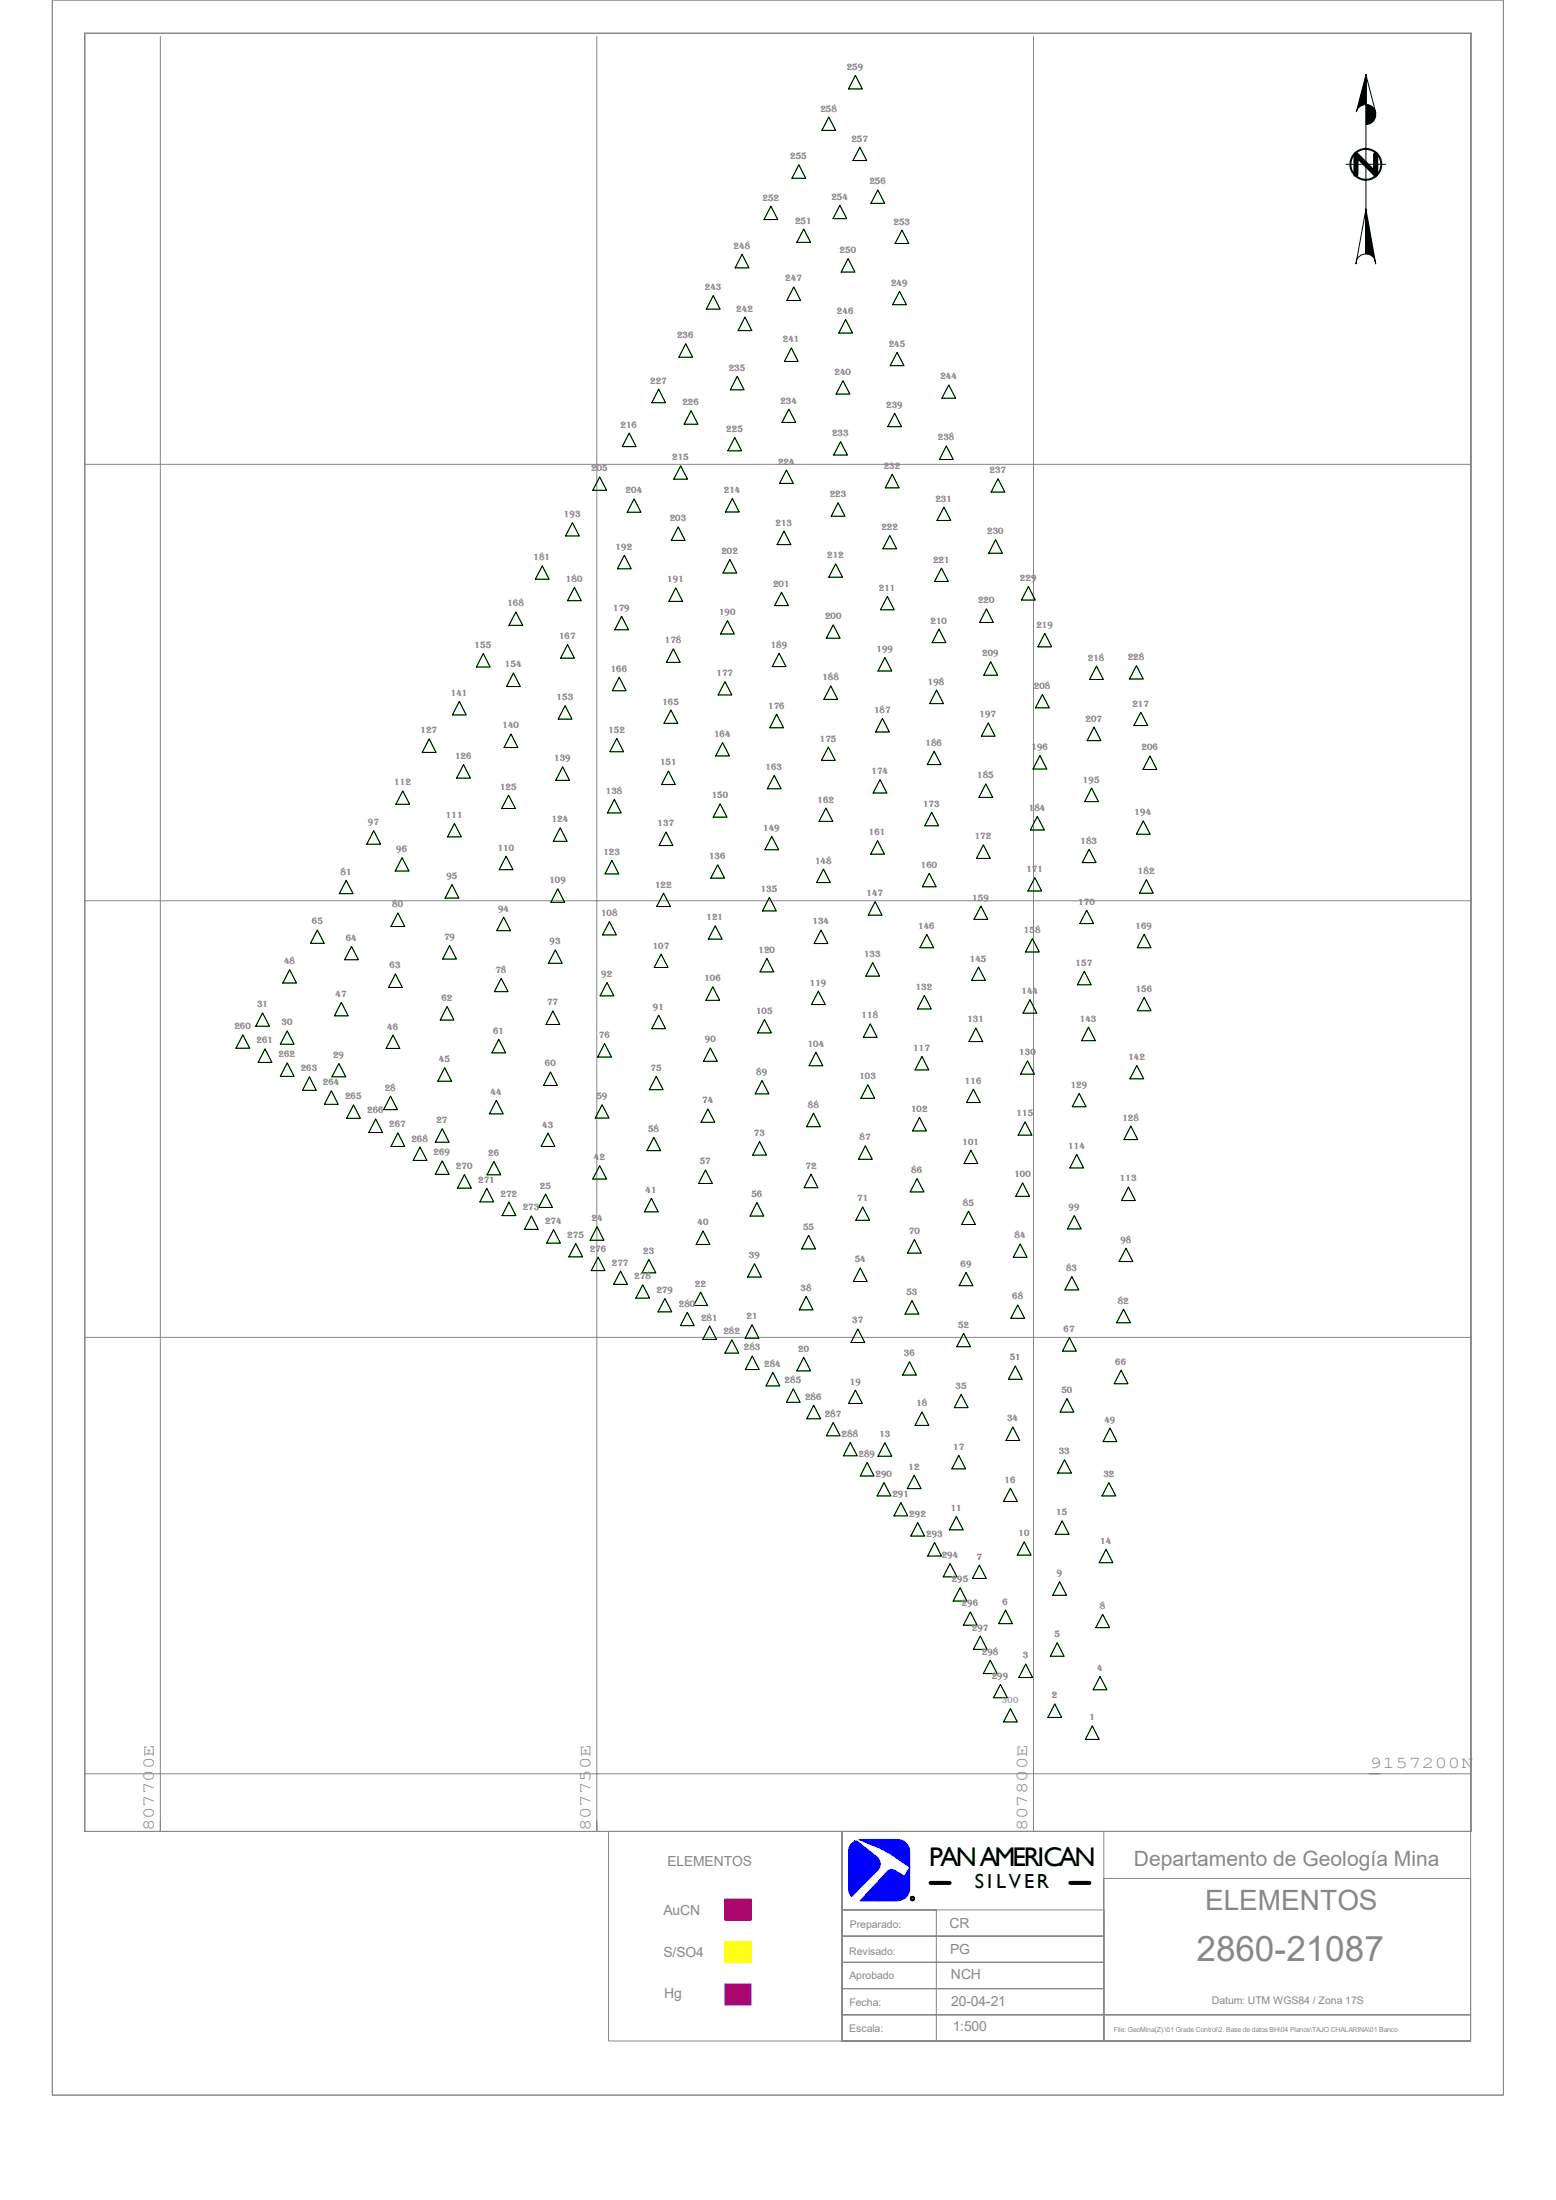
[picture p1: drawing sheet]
<svg xmlns="http://www.w3.org/2000/svg" width="297mm" height="420mm" viewBox="0 0 297 420" stroke-linecap="round" stroke-linejoin="round" font-family="sans-serif">
<g fill="#000" stroke="#000" stroke-width=".19">
<path d="M260.7 20a1.91 1.91 0 0 1 1.9 1.9 1.91 1.91 0 0 1-1.9 1.9z" fill-rule="evenodd"/>
<path d="M260.7 14.3l-.1 5.7a1.8 1.8 0 0 0-1.7 1.3z" fill-rule="evenodd"/>
<path d="M260.7 39.9l1.9 10.5-.2-.8a1.94 1.94 0 0 0-1.7-1.1z" fill-rule="evenodd"/>
</g>
<path d="M138.3 378.7h5.1v4.1h-5.1z" fill-rule="evenodd" fill="#f0f" stroke="#f0f" stroke-width=".19"/>
<path d="M138.3 370.6h5.1v4.1h-5.1z" fill-rule="evenodd" fill="#ff0" stroke="#ff0" stroke-width=".19"/>
<path d="M138.3 362.5h5.1v4.1h-5.1z" fill-rule="evenodd" fill="#f00" stroke="#f00" stroke-width=".19"/>
<g fill="#00f" stroke="#00f" stroke-width=".19">
<path d="M162.5 352l.7-.5h.5l3.7 3a1.76 1.76 0 0 1 .3 2.3l-5.2 5.2a2.42 2.42 0 0 1-.5-1.5v-6.9a2.22 2.22 0 0 1 .5-1.6z" fill-rule="evenodd"/>
<path d="M164 351.2h7.2a2.36 2.36 0 0 1 2.5 2.4v6.9a2.36 2.36 0 0 1-2.5 2.4h-7l5-5.4a1.18 1.18 0 0 1 1.7-.3l1.7 1 1.1-1.8-3.2-2.1-1.8-1.1z" fill-rule="evenodd"/>
</g>
<g fill="none" stroke="#888" stroke-width=".19">
<path d="M10 0h277v400h-277zM16.2 6.4h264.5v343.2h-264.5zM16.2 6.3h264.6v343.3h-264.6zM30.6 6.9v342.7M113.9 6.9v342.7M197.3 6.9v342.7M16.2 88.6h264.4M16.2 172h264.4M16.2 255.3h264.4M16.2 338.6h264.4M116.2 349.6h44.5v40h-44.5zM160.7 349.6h120v40h-120z"/>
<path d="M160.7 349.6h50v40h-50zM210.7 358.6h70v26h-70zM160.7 379.6h50v5h-50zM160.7 374.6h50v5h-50zM160.7 369.6h50v5h-50zM160.7 364.6h50v5h-50zM160.7 364.6h18v25h-18zM160.7 384.6h50v5h-50zM210.7 384.6h70v5h-70z"/>
</g>
<g fill="none" stroke="#000" stroke-width=".19">
<path d="M260.7 14.3l1.9 7.2a1.87 1.87 0 0 0-1.9-1.5zM260.7 14.3v34.2M256.9 31.4h7.6M260.7 39.9l-.1 8.6a1.93 1.93 0 0 0-1.6 1.1l-.2 .8z"/>
<circle cx="260.7" cy="31.4" r="3"/>
<circle cx="260.7" cy="31.4" r="2.84"/>
</g>
<path d="M262.6 29.5v3.8l-3.8-3.8v3.8" fill="none" stroke="#000" stroke-width=".97"/>
<circle cx="174.2" cy="362.5" r=".32" fill="none" stroke="#000" stroke-width=".38"/>
<g fill="none" stroke="#0f0" stroke-width=".19">
<path d="M163.3 14.4l1.3 2.6h-2.6zM147.2 39.4l1.3 2.5h-2.7zM152.5 31.5l1.3 2.5h-2.6zM158.2 22.4l1.3 2.5h-2.6zM160.3 39.2l1.3 2.5h-2.6zM164.1 28.1l1.3 2.5h-2.6zM167.6 36.3l1.3 2.5h-2.7zM136.1 56.4l1.4 2.6h-2.7zM141.6 48.6l1.4 2.5h-2.7zM151.5 54.8l1.3 2.6h-2.6zM153.4 43.7l1.3 2.6h-2.6zM161.9 49.4l1.3 2.5h-2.6z"/>
<path d="M171.7 55.6l1.3 2.6h-2.6zM172.2 43.9l1.3 2.6h-2.6zM125.7 74.3l1.3 2.6h-2.6zM130.9 65.6l1.3 2.6h-2.6zM131.9 78.4l1.3 2.6h-2.6zM140.7 71.8l1.3 2.6h-2.6zM142.2 60.5l1.3 2.6h-2.6zM150.6 78.1l1.3 2.5h-2.6zM151 66.4l1.4 2.6h-2.7zM160.9 72.7l1.3 2.5h-2.6zM161.4 61l1.3 2.6h-2.6zM170.8 78.9l1.3 2.5h-2.6z"/>
<path d="M171.2 67.3l1.4 2.5h-2.7zM181.1 73.5l1.3 2.5h-2.6zM109.3 99.8l1.3 2.5h-2.7zM114.5 91.1l1.3 2.5h-2.6zM120.1 82.7l1.3 2.6h-2.6zM121 95.3l1.3 2.5h-2.6zM129.9 88.9l1.3 2.6h-2.6zM139.8 95.2l1.3 2.5h-2.6zM140.3 83.5l1.3 2.6h-2.7zM150.1 89.7l1.3 2.6h-2.6zM160 96l1.3 2.6h-2.6zM160.4 84.3l1.4 2.6h-2.7z"/>
<path d="M170.3 90.6l1.3 2.5h-2.6zM180.2 96.8l1.3 2.6h-2.6zM180.6 85.1l1.3 2.6h-2.6zM190.5 91.4l1.3 2.5h-2.6zM98.5 116.8l1.3 2.6h-2.6zM103.5 108l1.3 2.6h-2.6zM109.6 112.1l1.4 2.6h-2.7zM118.7 117.6l1.3 2.6h-2.7zM119.2 106l1.3 2.6h-2.6zM129 112.2l1.3 2.6h-2.6zM129.5 100.6l1.3 2.6h-2.7zM138.9 118.5l1.3 2.5h-2.7z"/>
<path d="M139.3 106.8l1.3 2.6h-2.6zM149.2 113.1l1.3 2.5h-2.6zM149.6 101.4l1.4 2.6h-2.7zM159 119.3l1.4 2.5h-2.7zM159.5 107.7l1.3 2.5h-2.6zM169.4 113.9l1.3 2.5h-2.6zM169.8 102.2l1.4 2.6h-2.7zM179.7 108.5l1.3 2.5h-2.6zM188.3 116.2l1.3 2.6h-2.6zM190 103l1.3 2.6h-2.6zM196.3 112l1.3 2.6h-2.6zM87.7 133.9l1.3 2.6h-2.6z"/>
<path d="M92.2 124.8l1.4 2.5h-2.7zM98 128.5l1.3 2.6h-2.6zM107.9 134.7l1.3 2.6h-2.6zM108.3 123.1l1.3 2.5h-2.6zM118.2 129.3l1.3 2.6h-2.6zM128.1 135.6l1.3 2.5h-2.7zM128.5 123.9l1.3 2.5h-2.6zM138.4 130.1l1.3 2.6h-2.6zM148.3 136.4l1.3 2.5h-2.7zM148.7 124.7l1.3 2.6h-2.6zM158.6 130.9l1.3 2.6h-2.6zM168.4 137.2l1.4 2.5h-2.7z"/>
<path d="M168.9 125.5l1.3 2.6h-2.6zM178.8 131.7l1.3 2.6h-2.6zM179.2 120.1l1.4 2.6h-2.7zM188.6 138l1.3 2.5h-2.6zM189.1 126.3l1.3 2.6h-2.6zM199 132.6l1.3 2.5h-2.6zM199.4 120.9l1.3 2.6h-2.6zM208.8 138.8l1.3 2.6h-2.6zM209.3 127.2l1.3 2.5h-2.6zM216.9 127.1l1.3 2.5h-2.6zM217.8 136l1.3 2.5h-2.6zM71.3 158.6l1.3 2.6h-2.6z"/>
<path d="M76.9 151l1.3 2.5h-2.6zM81.9 141.1l1.3 2.5h-2.6zM86.7 157.2l1.4 2.6h-2.7zM88.5 146l1.3 2.5h-2.6zM97.1 151.8l1.3 2.5h-2.6zM97.5 140.1l1.3 2.6h-2.6zM106.9 158l1.3 2.6h-2.6zM107.4 146.4l1.3 2.6h-2.6zM117.3 152.6l1.3 2.6h-2.6zM117.7 141l1.3 2.5h-2.6zM127.1 158.8l1.3 2.6h-2.6zM127.6 147.2l1.3 2.6h-2.6z"/>
<path d="M137.5 153.5l1.3 2.5h-2.7zM137.9 141.8l1.3 2.5h-2.6zM147.3 159.7l1.3 2.5h-2.6zM147.8 148l1.3 2.6h-2.6zM157.6 154.3l1.4 2.5h-2.7zM158.1 142.6l1.3 2.6h-2.6zM168 148.8l1.3 2.6h-2.6zM177.8 155.1l1.4 2.5h-2.7zM178.3 143.4l1.3 2.6h-2.6zM188.2 149.6l1.3 2.6h-2.6zM198 155.9l1.3 2.6h-2.6zM198.5 144.2l1.3 2.6h-2.6z"/>
<path d="M208.4 150.5l1.3 2.5h-2.6zM218.2 156.7l1.3 2.6h-2.6zM219.5 144.3l1.3 2.6h-2.6zM60.6 177.5l1.3 2.6h-2.6zM66.1 168.1l1.3 2.5h-2.6zM75.9 174.3l1.4 2.6h-2.7zM76.8 163.7l1.3 2.6h-2.7zM86.3 168.9l1.3 2.5h-2.6zM96.1 175.1l1.4 2.6h-2.7zM96.6 163.4l1.3 2.6h-2.6zM106.5 169.7l1.3 2.6h-2.6zM116.3 175.9l1.3 2.6h-2.6z"/>
<path d="M116.8 164.3l1.3 2.5h-2.6zM126.7 170.5l1.3 2.6h-2.7zM136.5 176.7l1.3 2.6h-2.6zM137 165.1l1.3 2.5h-2.6zM146.9 171.3l1.3 2.6h-2.7zM156.7 177.5l1.3 2.6h-2.6zM157.2 165.9l1.3 2.6h-2.6zM167 172.1l1.4 2.6h-2.7zM167.5 160.5l1.3 2.6h-2.6zM176.9 178.4l1.3 2.5h-2.6zM177.4 166.7l1.3 2.6h-2.6zM187.2 173l1.4 2.5h-2.7z"/>
<path d="M187.7 161.3l1.3 2.6h-2.6zM197.1 179.2l1.3 2.5h-2.7zM197.5 167.6l1.3 2.5h-2.6zM207.4 173.8l1.3 2.5h-2.6zM207.9 162.1l1.3 2.6h-2.6zM218.4 178.4l1.3 2.5h-2.6zM218.8 167.9l1.3 2.6h-2.6zM46.4 197.6l1.3 2.5h-2.7zM50.1 193.4l1.3 2.5h-2.6zM54.8 196.8l1.3 2.5h-2.6zM55.3 185.1l1.3 2.6h-2.6zM65.2 191.3l1.3 2.6h-2.7z"/>
<path d="M67.1 180.7l1.3 2.5h-2.6zM75 197.6l1.3 2.6h-2.6zM75.5 185.9l1.3 2.6h-2.6zM85.3 192.2l1.4 2.5h-2.7zM85.8 180.5l1.3 2.6h-2.6zM95.2 198.4l1.3 2.6h-2.6zM95.7 186.8l1.3 2.5h-2.6zM105.5 193l1.3 2.6h-2.6zM106 181.4l1.3 2.5h-2.6zM115.4 199.2l1.3 2.6h-2.6zM115.9 187.6l1.3 2.5h-2.6zM125.7 193.8l1.3 2.6h-2.6z"/>
<path d="M126.2 182.2l1.3 2.5h-2.6zM136.1 188.4l1.3 2.6h-2.7zM145.9 194.6l1.3 2.6h-2.6zM146.4 183l1.3 2.5h-2.6zM156.2 189.2l1.3 2.6h-2.6zM166.1 195.5l1.3 2.5h-2.6zM166.6 183.8l1.3 2.6h-2.6zM176.4 190l1.4 2.6h-2.7zM186.3 196.3l1.3 2.5h-2.6zM186.8 184.6l1.3 2.6h-2.6zM196.6 190.8l1.3 2.6h-2.6zM207 185.4l1.3 2.6h-2.6z"/>
<path d="M207.8 196.1l1.3 2.6h-2.6zM218.4 190.4l1.3 2.6h-2.6zM50.6 200.2l1.3 2.6h-2.6zM54.8 202.9l1.3 2.6h-2.6zM59.1 205.6l1.3 2.6h-2.7zM63.2 208.2l1.4 2.6h-2.7zM64.7 203l1.3 2.6h-2.6zM67.5 210.9l1.3 2.6h-2.6zM71.7 213.6l1.3 2.6h-2.6zM74.5 209.3l1.4 2.5h-2.7zM75.9 216.3l1.4 2.6h-2.7zM80.2 219l1.3 2.5h-2.6z"/>
<path d="M84.4 215.5l1.3 2.6h-2.6zM84.9 203.8l1.3 2.6h-2.6zM94.7 210.1l1.4 2.5h-2.7zM104.6 216.3l1.3 2.6h-2.6zM105.1 204.6l1.3 2.6h-2.6zM114.9 210.9l1.3 2.5h-2.6zM124.8 217.1l1.3 2.6h-2.6zM125.3 205.5l1.3 2.5h-2.6zM135.1 211.7l1.3 2.5h-2.6zM135.6 200.1l1.3 2.5h-2.6zM145 217.9l1.3 2.6h-2.6zM145.5 206.3l1.3 2.5h-2.7z"/>
<path d="M155.3 212.5l1.3 2.6h-2.6zM155.7 200.9l1.4 2.6h-2.7zM165.2 218.7l1.3 2.6h-2.6zM165.7 207.1l1.3 2.6h-2.7zM175.5 213.3l1.3 2.6h-2.6zM176 201.7l1.3 2.6h-2.6zM185.3 219.6l1.3 2.5h-2.6zM185.8 207.9l1.3 2.6h-2.6zM195.7 214.2l1.3 2.5h-2.6zM196.1 202.5l1.3 2.6h-2.6zM206 208.7l1.3 2.6h-2.6zM215.9 215l1.3 2.6h-2.7z"/>
<path d="M217 203.4l1.3 2.6h-2.6zM84.4 221.6l1.3 2.6h-2.6zM88.6 224.2l1.4 2.6h-2.7zM92.9 226.9l1.3 2.5h-2.6zM94.3 221.7l1.3 2.6h-2.6zM97.2 229.5l1.3 2.6h-2.7zM101.4 232.1l1.3 2.6h-2.6zM104.1 228l1.4 2.5h-2.7zM105.7 234.7l1.3 2.6h-2.6zM109.9 237.4l1.3 2.5h-2.6zM114 234.2l1.3 2.6h-2.7zM114.2 240l1.3 2.6h-2.6z"/>
<path d="M114.5 222.5l1.3 2.6h-2.6zM124.3 228.8l1.3 2.6h-2.6zM134.2 235l1.3 2.6h-2.6zM134.7 223.4l1.3 2.5h-2.7zM144.5 229.6l1.3 2.6h-2.6zM154.3 235.8l1.4 2.6h-2.7zM154.8 224.2l1.3 2.5h-2.6zM164.7 230.4l1.3 2.6h-2.6zM174.5 236.6l1.4 2.6h-2.7zM175 225l1.4 2.5h-2.7zM184.9 231.2l1.3 2.6h-2.6zM194.7 237.5l1.3 2.5h-2.6z"/>
<path d="M195.2 225.8l1.3 2.6h-2.6zM205.1 232.1l1.3 2.5h-2.6zM205.5 220.4l1.3 2.6h-2.6zM214.9 238.3l1.3 2.5h-2.6zM215.4 226.6l1.3 2.6h-2.6zM118.4 242.7l1.4 2.5h-2.7zM122.7 245.3l1.3 2.5h-2.6zM123.9 240.5l1.3 2.5h-2.6zM126.9 247.9l1.3 2.5h-2.6zM131.2 250.5l1.3 2.6h-2.6zM133.7 246.7l1.3 2.5h-2.6zM135.5 253.2l1.3 2.5h-2.6z"/>
<path d="M139.7 255.8l1.3 2.5h-2.6zM143.6 252.9l1.3 2.6h-2.7zM143.6 258.9l1.3 2.6h-2.6zM144 241.3l1.3 2.5h-2.6zM153.4 259.1l1.3 2.6h-2.6zM153.9 247.5l1.3 2.6h-2.6zM163.7 253.7l1.4 2.6h-2.7zM164.2 242.1l1.3 2.5h-2.6zM173.6 260l1.3 2.5h-2.6zM174.1 248.3l1.3 2.6h-2.6zM183.9 254.6l1.4 2.5h-2.7zM184.4 242.9l1.3 2.5h-2.6z"/>
<path d="M194.3 249.1l1.3 2.6h-2.6zM204.1 255.4l1.3 2.5h-2.6zM204.6 243.7l1.3 2.6h-2.6zM214.5 249.9l1.3 2.6h-2.7zM147.5 262l1.3 2.6h-2.6zM151.4 265.1l1.3 2.6h-2.6zM155.3 268.3l1.3 2.5h-2.6zM159 271.6l1.4 2.5h-2.7zM162.3 275.4l1.3 2.5h-2.6zM163.3 265.4l1.3 2.5h-2.6zM165.5 279.2l1.3 2.6h-2.6zM168.9 275.4l1.3 2.6h-2.6z"/>
<path d="M176 269.5l1.3 2.6h-2.6zM183 277.8l1.3 2.6h-2.6zM183.5 266.2l1.3 2.5h-2.6zM193.3 272.4l1.3 2.6h-2.6zM193.8 260.8l1.3 2.5h-2.6zM203.2 278.7l1.3 2.5h-2.6zM203.7 267l1.3 2.6h-2.6zM211.9 272.6l1.3 2.6h-2.6zM214 261.6l1.3 2.6h-2.6zM168.7 283l1.4 2.6h-2.7zM172 286.9l1.3 2.5h-2.7zM174.5 281.6l1.3 2.6h-2.6z"/>
<path d="M175.2 290.7l1.3 2.5h-2.6zM178.4 294.5l1.3 2.6h-2.6zM181.4 298.5l1.3 2.5h-2.7zM182.5 289.5l1.4 2.6h-2.7zM186.9 298.8l1.4 2.5h-2.7zM192.9 284.1l1.3 2.5h-2.6zM195.5 294.3l1.3 2.6h-2.6zM202.7 290.3l1.3 2.6h-2.6zM211.1 295.8l1.3 2.5h-2.6zM211.7 283l1.3 2.6h-2.6zM183.3 303.1l1.3 2.5h-2.7zM185.2 307.7l1.3 2.6h-2.6z"/>
<path d="M187.1 312.3l1.3 2.6h-2.6zM189 316.9l1.3 2.6h-2.6zM191.9 307.4l1.4 2.6h-2.7zM195.8 317.7l1.3 2.6h-2.6zM201.8 313.6l1.3 2.6h-2.6zM202.3 302l1.3 2.5h-2.6zM210.5 308.2l1.3 2.5h-2.6zM191 321.6l1.3 2.5h-2.6zM192.9 326.2l1.3 2.5h-2.6zM201.3 325.3l1.3 2.6h-2.6zM208.5 329.5l1.3 2.6h-2.6zM210 320l1.3 2.6h-2.6z"/>
<path d="M174.3 362.8h.1"/>
</g>
<path d="M177.6 359.5h3.7M204.3 359.5h3.6" fill="none" stroke="#000" stroke-width=".76"/>
<g fill="none" stroke="#010000" stroke-width=".19">
<path d="M163.3 14.4l1.3 2.6h-2.6zM147.2 39.4l1.3 2.5h-2.7zM152.5 31.5l1.3 2.5h-2.6zM158.2 22.4l1.3 2.5h-2.6zM160.3 39.2l1.3 2.5h-2.6zM164.1 28.1l1.3 2.5h-2.6zM167.6 36.3l1.3 2.5h-2.7zM136.1 56.4l1.4 2.6h-2.7zM141.6 48.6l1.4 2.5h-2.7zM151.5 54.8l1.3 2.6h-2.6zM153.4 43.7l1.3 2.6h-2.6zM161.9 49.4l1.3 2.5h-2.6z"/>
<path d="M171.7 55.6l1.3 2.6h-2.6zM172.2 43.9l1.3 2.6h-2.6zM125.7 74.3l1.3 2.6h-2.6zM130.9 65.6l1.3 2.6h-2.6zM131.9 78.4l1.3 2.6h-2.6zM140.7 71.8l1.3 2.6h-2.6zM142.2 60.5l1.3 2.6h-2.6zM150.6 78.1l1.3 2.5h-2.6zM151 66.4l1.4 2.6h-2.7zM160.9 72.7l1.3 2.5h-2.6zM161.4 61l1.3 2.6h-2.6zM170.8 78.9l1.3 2.5h-2.6z"/>
<path d="M171.2 67.3l1.4 2.5h-2.7zM181.1 73.5l1.3 2.5h-2.6zM109.3 99.8l1.3 2.5h-2.7zM114.5 91.1l1.3 2.5h-2.6zM120.1 82.7l1.3 2.6h-2.6zM121 95.3l1.3 2.5h-2.6zM129.9 88.9l1.3 2.6h-2.6zM139.8 95.2l1.3 2.5h-2.6zM140.3 83.5l1.3 2.6h-2.7zM150.1 89.7l1.3 2.6h-2.6zM160 96l1.3 2.6h-2.6zM160.4 84.3l1.4 2.6h-2.7z"/>
<path d="M170.3 90.6l1.3 2.5h-2.6zM180.2 96.8l1.3 2.6h-2.6zM180.6 85.1l1.3 2.6h-2.6zM190.5 91.4l1.3 2.5h-2.6zM98.5 116.8l1.3 2.6h-2.6zM103.5 108l1.3 2.6h-2.6zM109.6 112.1l1.4 2.6h-2.7zM118.7 117.6l1.3 2.6h-2.7zM119.2 106l1.3 2.6h-2.6zM129 112.2l1.3 2.6h-2.6zM129.5 100.6l1.3 2.6h-2.7zM138.9 118.5l1.3 2.5h-2.7z"/>
<path d="M139.3 106.8l1.3 2.6h-2.6zM149.2 113.1l1.3 2.5h-2.6zM149.6 101.4l1.4 2.6h-2.7zM159 119.3l1.4 2.5h-2.7zM159.5 107.7l1.3 2.5h-2.6zM169.4 113.9l1.3 2.5h-2.6zM169.8 102.2l1.4 2.6h-2.7zM179.7 108.5l1.3 2.5h-2.6zM188.3 116.2l1.3 2.6h-2.6zM190 103l1.3 2.6h-2.6zM196.3 112l1.3 2.6h-2.6zM87.7 133.9l1.3 2.6h-2.6z"/>
<path d="M92.2 124.8l1.4 2.5h-2.7zM98 128.5l1.3 2.6h-2.6zM107.9 134.7l1.3 2.6h-2.6zM108.3 123.1l1.3 2.5h-2.6zM118.2 129.3l1.3 2.6h-2.6zM128.1 135.6l1.3 2.5h-2.7zM128.5 123.9l1.3 2.5h-2.6zM138.4 130.1l1.3 2.6h-2.6zM148.3 136.4l1.3 2.5h-2.7zM148.7 124.7l1.3 2.6h-2.6zM158.6 130.9l1.3 2.6h-2.6zM168.4 137.2l1.4 2.5h-2.7z"/>
<path d="M168.9 125.5l1.3 2.6h-2.6zM178.8 131.7l1.3 2.6h-2.6zM179.2 120.1l1.4 2.6h-2.7zM188.6 138l1.3 2.5h-2.6zM189.1 126.3l1.3 2.6h-2.6zM199 132.6l1.3 2.5h-2.6zM199.4 120.9l1.3 2.6h-2.6zM208.8 138.8l1.3 2.6h-2.6zM209.3 127.2l1.3 2.5h-2.6zM216.9 127.1l1.3 2.5h-2.6zM217.8 136l1.3 2.5h-2.6zM71.3 158.6l1.3 2.6h-2.6z"/>
<path d="M76.9 151l1.3 2.5h-2.6zM81.9 141.1l1.3 2.5h-2.6zM86.7 157.2l1.4 2.6h-2.7zM88.5 146l1.3 2.5h-2.6zM97.1 151.8l1.3 2.5h-2.6zM97.5 140.1l1.3 2.6h-2.6zM106.9 158l1.3 2.6h-2.6zM107.4 146.4l1.3 2.6h-2.6zM117.3 152.6l1.3 2.6h-2.6zM117.7 141l1.3 2.5h-2.6zM127.1 158.8l1.3 2.6h-2.6zM127.6 147.2l1.3 2.6h-2.6z"/>
<path d="M137.5 153.5l1.3 2.5h-2.7zM137.9 141.8l1.3 2.5h-2.6zM147.3 159.7l1.3 2.5h-2.6zM147.8 148l1.3 2.6h-2.6zM157.6 154.3l1.4 2.5h-2.7zM158.1 142.6l1.3 2.6h-2.6zM168 148.8l1.3 2.6h-2.6zM177.8 155.1l1.4 2.5h-2.7zM178.3 143.4l1.3 2.6h-2.6zM188.2 149.6l1.3 2.6h-2.6zM198 155.9l1.3 2.6h-2.6zM198.5 144.2l1.3 2.6h-2.6z"/>
<path d="M208.4 150.5l1.3 2.5h-2.6zM218.2 156.7l1.3 2.6h-2.6zM219.5 144.3l1.3 2.6h-2.6zM60.6 177.5l1.3 2.6h-2.6zM66.1 168.1l1.3 2.5h-2.6zM75.9 174.3l1.4 2.6h-2.7zM76.8 163.7l1.3 2.6h-2.7zM86.3 168.9l1.3 2.5h-2.6zM96.1 175.1l1.4 2.6h-2.7zM96.6 163.4l1.3 2.6h-2.6zM106.5 169.7l1.3 2.6h-2.6zM116.3 175.9l1.3 2.6h-2.6z"/>
<path d="M116.8 164.3l1.3 2.5h-2.6zM126.7 170.5l1.3 2.6h-2.7zM136.5 176.7l1.3 2.6h-2.6zM137 165.1l1.3 2.5h-2.6zM146.9 171.3l1.3 2.6h-2.7zM156.7 177.5l1.3 2.6h-2.6zM157.2 165.9l1.3 2.6h-2.6zM167 172.1l1.4 2.6h-2.7zM167.5 160.5l1.3 2.6h-2.6zM176.9 178.4l1.3 2.5h-2.6zM177.4 166.7l1.3 2.6h-2.6zM187.2 173l1.4 2.5h-2.7z"/>
<path d="M187.7 161.3l1.3 2.6h-2.6zM197.1 179.2l1.3 2.5h-2.7zM197.5 167.6l1.3 2.5h-2.6zM207.4 173.8l1.3 2.5h-2.6zM207.9 162.1l1.3 2.6h-2.6zM218.4 178.4l1.3 2.5h-2.6zM218.8 167.9l1.3 2.6h-2.6zM46.4 197.6l1.3 2.5h-2.7zM50.1 193.4l1.3 2.5h-2.6zM54.8 196.8l1.3 2.5h-2.6zM55.3 185.1l1.3 2.6h-2.6zM65.2 191.3l1.3 2.6h-2.7z"/>
<path d="M67.1 180.7l1.3 2.5h-2.6zM75 197.6l1.3 2.6h-2.6zM75.5 185.9l1.3 2.6h-2.6zM85.3 192.2l1.4 2.5h-2.7zM85.8 180.5l1.3 2.6h-2.6zM95.2 198.4l1.3 2.6h-2.6zM95.7 186.8l1.3 2.5h-2.6zM105.5 193l1.3 2.6h-2.6zM106 181.4l1.3 2.5h-2.6zM115.4 199.2l1.3 2.6h-2.6zM115.9 187.6l1.3 2.5h-2.6zM125.7 193.8l1.3 2.6h-2.6z"/>
<path d="M126.2 182.2l1.3 2.5h-2.6zM136.1 188.4l1.3 2.6h-2.7zM145.9 194.6l1.3 2.6h-2.6zM146.4 183l1.3 2.5h-2.6zM156.2 189.2l1.3 2.6h-2.6zM166.1 195.5l1.3 2.5h-2.6zM166.6 183.8l1.3 2.6h-2.6zM176.4 190l1.4 2.6h-2.7zM186.3 196.3l1.3 2.5h-2.6zM186.8 184.6l1.3 2.6h-2.6zM196.6 190.8l1.3 2.6h-2.6zM207 185.4l1.3 2.6h-2.6z"/>
<path d="M207.8 196.1l1.3 2.6h-2.6zM218.4 190.4l1.3 2.6h-2.6zM50.6 200.2l1.3 2.6h-2.6zM54.8 202.9l1.3 2.6h-2.6zM59.1 205.6l1.3 2.6h-2.7zM63.2 208.2l1.4 2.6h-2.7zM64.7 203l1.3 2.6h-2.6zM67.5 210.9l1.3 2.6h-2.6zM71.7 213.6l1.3 2.6h-2.6zM74.5 209.3l1.4 2.5h-2.7zM75.9 216.3l1.4 2.6h-2.7zM80.2 219l1.3 2.5h-2.6z"/>
<path d="M84.4 215.5l1.3 2.6h-2.6zM84.9 203.8l1.3 2.6h-2.6zM94.7 210.1l1.4 2.5h-2.7zM104.6 216.3l1.3 2.6h-2.6zM105.1 204.6l1.3 2.6h-2.6zM114.9 210.9l1.3 2.5h-2.6zM124.8 217.1l1.3 2.6h-2.6zM125.3 205.5l1.3 2.5h-2.6zM135.1 211.7l1.3 2.5h-2.6zM135.6 200.1l1.3 2.5h-2.6zM145 217.9l1.3 2.6h-2.6zM145.5 206.3l1.3 2.5h-2.7z"/>
<path d="M155.3 212.5l1.3 2.6h-2.6zM155.7 200.9l1.4 2.6h-2.7zM165.2 218.7l1.3 2.6h-2.6zM165.7 207.1l1.3 2.6h-2.7zM175.5 213.3l1.3 2.6h-2.6zM176 201.7l1.3 2.6h-2.6zM185.3 219.6l1.3 2.5h-2.6zM185.8 207.9l1.3 2.6h-2.6zM195.7 214.2l1.3 2.5h-2.6zM196.1 202.5l1.3 2.6h-2.6zM206 208.7l1.3 2.6h-2.6zM215.9 215l1.3 2.6h-2.7z"/>
<path d="M217 203.4l1.3 2.6h-2.6zM84.4 221.6l1.3 2.6h-2.6zM88.6 224.2l1.4 2.6h-2.7zM92.9 226.9l1.3 2.5h-2.6zM94.3 221.7l1.3 2.6h-2.6zM97.2 229.5l1.3 2.6h-2.7zM101.4 232.1l1.3 2.6h-2.6zM104.1 228l1.4 2.5h-2.7zM105.7 234.7l1.3 2.6h-2.6zM109.9 237.4l1.3 2.5h-2.6zM114 234.2l1.3 2.6h-2.7zM114.2 240l1.3 2.6h-2.6z"/>
<path d="M114.5 222.5l1.3 2.6h-2.6zM124.3 228.8l1.3 2.6h-2.6zM134.2 235l1.3 2.6h-2.6zM134.7 223.4l1.3 2.5h-2.7zM144.5 229.6l1.3 2.6h-2.6zM154.3 235.8l1.4 2.6h-2.7zM154.8 224.2l1.3 2.5h-2.6zM164.7 230.4l1.3 2.6h-2.6zM174.5 236.6l1.4 2.6h-2.7zM175 225l1.4 2.5h-2.7zM184.9 231.2l1.3 2.6h-2.6zM194.7 237.5l1.3 2.5h-2.6z"/>
<path d="M195.2 225.8l1.3 2.6h-2.6zM205.1 232.1l1.3 2.5h-2.6zM205.5 220.4l1.3 2.6h-2.6zM214.9 238.3l1.3 2.5h-2.6zM215.4 226.6l1.3 2.6h-2.6zM118.4 242.7l1.4 2.5h-2.7zM122.7 245.3l1.3 2.5h-2.6zM123.9 240.5l1.3 2.5h-2.6zM126.9 247.9l1.3 2.5h-2.6zM131.2 250.5l1.3 2.6h-2.6zM133.7 246.7l1.3 2.5h-2.6zM135.5 253.2l1.3 2.5h-2.6z"/>
<path d="M139.7 255.8l1.3 2.5h-2.6zM143.6 252.9l1.3 2.6h-2.7zM143.6 258.9l1.3 2.6h-2.6zM144 241.3l1.3 2.5h-2.6zM153.4 259.1l1.3 2.6h-2.6zM153.9 247.5l1.3 2.6h-2.6zM163.7 253.7l1.4 2.6h-2.7zM164.2 242.1l1.3 2.5h-2.6zM173.6 260l1.3 2.5h-2.6zM174.1 248.3l1.3 2.6h-2.6zM183.9 254.6l1.4 2.5h-2.7zM184.4 242.9l1.3 2.5h-2.6z"/>
<path d="M194.3 249.1l1.3 2.6h-2.6zM204.1 255.4l1.3 2.5h-2.6zM204.6 243.7l1.3 2.6h-2.6zM214.5 249.9l1.3 2.6h-2.7zM147.5 262l1.3 2.6h-2.6zM151.4 265.1l1.3 2.6h-2.6zM155.3 268.3l1.3 2.5h-2.6zM159 271.6l1.4 2.5h-2.7zM162.3 275.4l1.3 2.5h-2.6zM163.3 265.4l1.3 2.5h-2.6zM165.5 279.2l1.3 2.6h-2.6zM168.9 275.4l1.3 2.6h-2.6z"/>
<path d="M176 269.5l1.3 2.6h-2.6zM183 277.8l1.3 2.6h-2.6zM183.5 266.2l1.3 2.5h-2.6zM193.3 272.4l1.3 2.6h-2.6zM193.8 260.8l1.3 2.5h-2.6zM203.2 278.7l1.3 2.5h-2.6zM203.7 267l1.3 2.6h-2.6zM211.9 272.6l1.3 2.6h-2.6zM214 261.6l1.3 2.6h-2.6zM168.7 283l1.4 2.6h-2.7zM172 286.9l1.3 2.5h-2.7zM174.5 281.6l1.3 2.6h-2.6z"/>
<path d="M175.2 290.7l1.3 2.5h-2.6zM178.4 294.5l1.3 2.6h-2.6zM181.4 298.5l1.3 2.5h-2.7zM182.5 289.5l1.4 2.6h-2.7zM186.9 298.8l1.4 2.5h-2.7zM192.9 284.1l1.3 2.5h-2.6zM195.5 294.3l1.3 2.6h-2.6zM202.7 290.3l1.3 2.6h-2.6zM211.1 295.8l1.3 2.5h-2.6zM211.7 283l1.3 2.6h-2.6zM183.3 303.1l1.3 2.5h-2.7zM185.2 307.7l1.3 2.6h-2.6z"/>
<path d="M187.1 312.3l1.3 2.6h-2.6zM189 316.9l1.3 2.6h-2.6zM191.9 307.4l1.4 2.6h-2.7zM195.8 317.7l1.3 2.6h-2.6zM201.8 313.6l1.3 2.6h-2.6zM202.3 302l1.3 2.5h-2.6zM210.5 308.2l1.3 2.5h-2.6zM191 321.6l1.3 2.5h-2.6zM192.9 326.2l1.3 2.5h-2.6zM201.3 325.3l1.3 2.6h-2.6zM208.5 329.5l1.3 2.6h-2.6zM210 320l1.3 2.6h-2.6z"/>
</g>
<text font-size="6.7" fill="#888" x="228.4" y="374.4">2860-21087</text>
<text font-size="5.3" fill="#888" x="230" y="364.6">ELEMENTOS</text>
<text font-size="5.1" x="177.3" y="356.3">PAN AMERICAN</text>
<text font-size="4" fill="#888" x="216.4" y="356.3">Departamento de Geología Mina</text>
<text font-size="3.9" x="186.1" y="360.5">S I L V E R</text>
<g font-size="3.2" fill="#888">
<text x="261.4" y="337.4">9157200N</text>
<text x="29.4" y="349.6" transform="rotate(-90 29.4 349.6)">807700E</text>
<text x="112.7" y="349.6" transform="rotate(-90 112.7 349.6)">807750E</text>
<text x="196" y="349.6" transform="rotate(-90 196 349.6)">807800E</text>
</g>
<g font-size="2.7" fill="#888">
<text x="127.4" y="356.2">ELEMENTOS</text>
<text x="126.7" y="365.5">AuCN</text>
<text x="181.2" y="368.1">CR</text>
<text x="126.7" y="373.7">S/SO4</text>
<text x="181.4" y="373.1">PG</text>
<text x="181.5" y="377.9">NCH</text>
<text x="126.7" y="381.3">Hg</text>
<text x="181.6" y="383">20-04-21</text>
<text x="181.9" y="387.8">1:500</text>
</g>
<g font-size="2" fill="#888">
<text x="162.2" y="368.1">Preparado:</text>
<text x="162.1" y="373.2">Revisado:</text>
<text x="162.1" y="377.9">Aprobado</text>
<text x="162.1" y="383">Fecha:</text>
<text x="231.3" y="382.5">Datum: UTM WGS84 / Zona 17S</text>
<text x="162.1" y="387.9">Escala:</text>
</g>
<g font-size="1.8" fill="#888">
<text x="161.6" y="13.3">259</text>
<text x="156.6" y="21.3">258</text>
<text x="162.5" y="27.1">257</text>
<text x="150.8" y="30.4">255</text>
<text x="165.9" y="35.2">256</text>
<text x="145.5" y="38.3">252</text>
<text x="158.7" y="38.1">254</text>
<text x="140" y="47.5">248</text>
<text x="151.8" y="42.7">251</text>
<text x="170.6" y="42.9">253</text>
<text x="149.9" y="53.7">247</text>
<text x="160.3" y="48.3">250</text>
<text x="134.5" y="55.4">243</text>
<text x="140.5" y="59.5">242</text>
<text x="159.8" y="59.9">246</text>
<text x="170.1" y="54.6">249</text>
<text x="129.2" y="64.6">236</text>
<text x="149.4" y="65.4">241</text>
<text x="139.1" y="70.8">235</text>
<text x="159.3" y="71.6">240</text>
<text x="169.6" y="66.2">245</text>
<text x="124.1" y="73.2">227</text>
<text x="130.3" y="77.3">226</text>
<text x="149" y="77">234</text>
<text x="169.2" y="77.9">239</text>
<text x="179.5" y="72.4">244</text>
<text x="118.4" y="81.6">216</text>
<text x="138.6" y="82.5">225</text>
<text x="158.8" y="83.3">233</text>
<text x="128.3" y="87.9">215</text>
<text x="148.5" y="88.7">224</text>
<text x="168.7" y="89.5">232</text>
<text x="179" y="84.1">238</text>
<text x="112.9" y="90">205</text>
<text x="119.4" y="94.2">204</text>
<text x="138.2" y="94.1">214</text>
<text x="158.4" y="94.9">223</text>
<text x="178.6" y="95.8">231</text>
<text x="188.9" y="90.3">237</text>
<text x="107.7" y="98.7">193</text>
<text x="127.8" y="99.5">203</text>
<text x="148" y="100.3">213</text>
<text x="168.2" y="101.2">222</text>
<text x="188.4" y="102">230</text>
<text x="101.9" y="107">181</text>
<text x="117.5" y="104.9">192</text>
<text x="137.7" y="105.7">202</text>
<text x="157.9" y="106.6">212</text>
<text x="178.1" y="107.4">221</text>
<text x="108" y="111.1">180</text>
<text x="127.4" y="111.2">191</text>
<text x="147.6" y="112">201</text>
<text x="167.8" y="112.8">211</text>
<text x="194.7" y="110.9">229</text>
<text x="96.9" y="115.8">168</text>
<text x="117.1" y="116.6">179</text>
<text x="137.2" y="117.4">190</text>
<text x="157.5" y="118.2">200</text>
<text x="177.6" y="119">210</text>
<text x="186.7" y="115.2">220</text>
<text x="197.8" y="119.8">219</text>
<text x="90.6" y="123.7">155</text>
<text x="106.7" y="122">167</text>
<text x="126.9" y="122.8">178</text>
<text x="147.1" y="123.7">189</text>
<text x="167.3" y="124.5">199</text>
<text x="187.5" y="125.3">209</text>
<text x="96.4" y="127.4">154</text>
<text x="116.6" y="128.2">166</text>
<text x="136.8" y="129.1">177</text>
<text x="157" y="129.9">188</text>
<text x="177.1" y="130.7">198</text>
<text x="197.4" y="131.5">208</text>
<text x="207.6" y="126.1">218</text>
<text x="215.3" y="126">228</text>
<text x="86.1" y="132.8">141</text>
<text x="106.3" y="133.6">153</text>
<text x="126.4" y="134.5">165</text>
<text x="146.6" y="135.3">176</text>
<text x="166.8" y="136.1">187</text>
<text x="187" y="136.9">197</text>
<text x="207.2" y="137.8">207</text>
<text x="216.2" y="134.9">217</text>
<text x="80.3" y="140">127</text>
<text x="95.9" y="139.1">140</text>
<text x="116.1" y="139.9">152</text>
<text x="136.3" y="140.7">164</text>
<text x="156.5" y="141.6">175</text>
<text x="176.7" y="142.4">186</text>
<text x="196.9" y="143.2">196</text>
<text x="217.9" y="143.3">206</text>
<text x="75.3" y="149.9">112</text>
<text x="86.9" y="144.9">126</text>
<text x="105.8" y="145.3">139</text>
<text x="126" y="146.1">151</text>
<text x="146.1" y="147">163</text>
<text x="166.4" y="147.8">174</text>
<text x="186.5" y="148.6">185</text>
<text x="206.7" y="149.4">195</text>
<text x="95.5" y="150.7">125</text>
<text x="115.7" y="151.6">138</text>
<text x="135.8" y="152.4">150</text>
<text x="156" y="153.2">162</text>
<text x="176.2" y="154">173</text>
<text x="196.4" y="154.8">184</text>
<text x="216.6" y="155.7">194</text>
<text x="70.2" y="157.5">97</text>
<text x="85.1" y="156.2">111</text>
<text x="105.3" y="157">124</text>
<text x="125.5" y="157.8">137</text>
<text x="145.7" y="158.6">149</text>
<text x="165.9" y="159.4">161</text>
<text x="186.1" y="160.2">172</text>
<text x="206.2" y="161.1">183</text>
<text x="65" y="167">81</text>
<text x="75.6" y="162.7">96</text>
<text x="85.2" y="167.8">95</text>
<text x="95" y="162.4">110</text>
<text x="115.2" y="163.2">123</text>
<text x="135.3" y="164">136</text>
<text x="155.6" y="164.8">148</text>
<text x="175.8" y="165.7">160</text>
<text x="195.9" y="166.5">171</text>
<text x="217.2" y="166.9">182</text>
<text x="74.9" y="173.2">80</text>
<text x="104.9" y="168.6">109</text>
<text x="125.1" y="169.5">122</text>
<text x="145.2" y="170.3">135</text>
<text x="165.4" y="171.1">147</text>
<text x="185.6" y="171.9">159</text>
<text x="205.8" y="172.7">170</text>
<text x="59.5" y="176.5">65</text>
<text x="66" y="179.6">64</text>
<text x="84.8" y="179.5">79</text>
<text x="95.1" y="174">94</text>
<text x="114.7" y="174.9">108</text>
<text x="134.9" y="175.7">121</text>
<text x="155.1" y="176.5">134</text>
<text x="175.3" y="177.3">146</text>
<text x="195.5" y="178.1">158</text>
<text x="216.7" y="177.3">169</text>
<text x="54.2" y="184.1">48</text>
<text x="74.4" y="184.9">63</text>
<text x="94.6" y="185.7">78</text>
<text x="104.9" y="180.3">93</text>
<text x="124.6" y="181.1">107</text>
<text x="144.8" y="181.9">120</text>
<text x="164.9" y="182.7">133</text>
<text x="185.1" y="183.6">145</text>
<text x="205.3" y="184.4">157</text>
<text x="64.1" y="190.3">47</text>
<text x="84.2" y="191.1">62</text>
<text x="104.4" y="191.9">77</text>
<text x="114.8" y="186.5">92</text>
<text x="134.5" y="187.3">106</text>
<text x="154.6" y="188.2">119</text>
<text x="174.8" y="189">132</text>
<text x="195" y="189.8">144</text>
<text x="216.8" y="189.4">156</text>
<text x="44.7" y="196.5">260</text>
<text x="49.1" y="192.3">31</text>
<text x="53.8" y="195.7">30</text>
<text x="73.9" y="196.6">46</text>
<text x="94.1" y="197.4">61</text>
<text x="124.6" y="192.7">91</text>
<text x="144.3" y="193.6">105</text>
<text x="164.5" y="194.4">118</text>
<text x="184.7" y="195.2">131</text>
<text x="206.1" y="195">143</text>
<text x="49" y="199.2">261</text>
<text x="53.2" y="201.8">262</text>
<text x="63.6" y="202">29</text>
<text x="83.8" y="202.8">45</text>
<text x="104" y="203.6">60</text>
<text x="114.3" y="198.2">76</text>
<text x="134.5" y="199">90</text>
<text x="154.2" y="199.8">104</text>
<text x="174.3" y="200.6">117</text>
<text x="194.6" y="201.5">130</text>
<text x="215.4" y="202.4">142</text>
<text x="57.4" y="204.5">263</text>
<text x="61.6" y="207.2">264</text>
<text x="65.9" y="209.9">265</text>
<text x="73.4" y="208.2">28</text>
<text x="93.6" y="209">44</text>
<text x="113.8" y="209.8">59</text>
<text x="124.2" y="204.4">75</text>
<text x="144.4" y="205.2">89</text>
<text x="164" y="206">103</text>
<text x="184.2" y="206.9">116</text>
<text x="204.4" y="207.7">129</text>
<text x="70.1" y="212.6">266</text>
<text x="74.3" y="215.2">267</text>
<text x="83.3" y="214.4">27</text>
<text x="103.5" y="215.3">43</text>
<text x="134" y="210.7">74</text>
<text x="154.2" y="211.5">88</text>
<text x="173.9" y="212.3">102</text>
<text x="194.1" y="213.1">115</text>
<text x="214.2" y="213.9">128</text>
<text x="78.5" y="217.9">268</text>
<text x="82.8" y="220.6">269</text>
<text x="93.2" y="220.7">26</text>
<text x="113.4" y="221.5">42</text>
<text x="123.7" y="216.1">58</text>
<text x="143.9" y="216.9">73</text>
<text x="164.1" y="217.7">87</text>
<text x="183.7" y="218.5">101</text>
<text x="203.9" y="219.3">114</text>
<text x="87" y="223.2">270</text>
<text x="91.3" y="225.8">271</text>
<text x="103" y="226.9">25</text>
<text x="123.2" y="227.7">41</text>
<text x="133.6" y="222.3">57</text>
<text x="153.8" y="223.1">72</text>
<text x="173.9" y="223.9">86</text>
<text x="193.6" y="224.7">100</text>
<text x="213.8" y="225.6">113</text>
<text x="95.5" y="228.4">272</text>
<text x="99.8" y="231.1">273</text>
<text x="104.1" y="233.7">274</text>
<text x="112.9" y="233.1">24</text>
<text x="133.1" y="233.9">40</text>
<text x="143.4" y="228.5">56</text>
<text x="163.6" y="229.4">71</text>
<text x="183.8" y="230.2">85</text>
<text x="204" y="231">99</text>
<text x="108.3" y="236.3">275</text>
<text x="112.6" y="238.9">276</text>
<text x="122.8" y="239.4">23</text>
<text x="153.3" y="234.8">55</text>
<text x="173.5" y="235.6">70</text>
<text x="193.7" y="236.4">84</text>
<text x="213.9" y="237.2">98</text>
<text x="116.8" y="241.6">277</text>
<text x="121.1" y="244.2">278</text>
<text x="132.6" y="245.6">22</text>
<text x="143" y="240.2">39</text>
<text x="163.2" y="241">54</text>
<text x="183.3" y="241.9">69</text>
<text x="203.5" y="242.7">83</text>
<text x="125.3" y="246.8">279</text>
<text x="129.6" y="249.5">280</text>
<text x="142.5" y="251.8">21</text>
<text x="152.8" y="246.4">38</text>
<text x="173" y="247.2">53</text>
<text x="193.2" y="248.1">68</text>
<text x="213.4" y="248.9">82</text>
<text x="133.8" y="252.1">281</text>
<text x="138.1" y="254.7">282</text>
<text x="142" y="257.8">283</text>
<text x="162.7" y="252.6">37</text>
<text x="182.9" y="253.5">52</text>
<text x="203" y="254.3">67</text>
<text x="145.9" y="260.9">284</text>
<text x="152.4" y="258.1">20</text>
<text x="172.6" y="258.9">36</text>
<text x="192.7" y="259.7">51</text>
<text x="212.9" y="260.5">66</text>
<text x="149.8" y="264.1">285</text>
<text x="153.7" y="267.2">286</text>
<text x="162.2" y="264.3">19</text>
<text x="174.9" y="268.5">18</text>
<text x="182.4" y="265.1">35</text>
<text x="202.6" y="265.9">50</text>
<text x="157.4" y="270.5">287</text>
<text x="160.7" y="274.3">288</text>
<text x="167.9" y="274.4">13</text>
<text x="192.2" y="271.4">34</text>
<text x="210.8" y="271.6">49</text>
<text x="163.9" y="278.1">289</text>
<text x="167.1" y="282">290</text>
<text x="173.4" y="280.6">12</text>
<text x="181.9" y="276.8">17</text>
<text x="202.1" y="277.6">33</text>
<text x="210.6" y="282">32</text>
<text x="170.3" y="285.8">291</text>
<text x="191.8" y="283">16</text>
<text x="173.6" y="289.6">292</text>
<text x="176.8" y="293.4">293</text>
<text x="181.5" y="288.5">11</text>
<text x="194.4" y="293.3">10</text>
<text x="201.6" y="289.3">15</text>
<text x="179.7" y="297.4">294</text>
<text x="186.4" y="297.7">7</text>
<text x="210" y="294.7">14</text>
<text x="181.7" y="302">295</text>
<text x="201.7" y="300.9">9</text>
<text x="183.6" y="306.7">296</text>
<text x="185.5" y="311.3">297</text>
<text x="191.4" y="306.3">6</text>
<text x="209.9" y="307.1">8</text>
<text x="187.4" y="315.9">298</text>
<text x="195.2" y="316.6">3</text>
<text x="201.3" y="312.5">5</text>
<text x="189.3" y="320.5">299</text>
<text x="209.4" y="319">4</text>
<text x="191.3" y="325.1">300</text>
<text x="200.8" y="324.2">2</text>
<text x="207.9" y="328.4">1</text>
</g>
<text font-size="1.3" fill="#888" x="212.6" y="387.9">File: GeoMina(Z):\01 Grade Control\2. Base de datos BH\04 Planos\TAJO CHALARINA\01 Banco</text>
<text font-size=".5" fill="#00f" x="174" y="362.6">R</text>
</svg>
